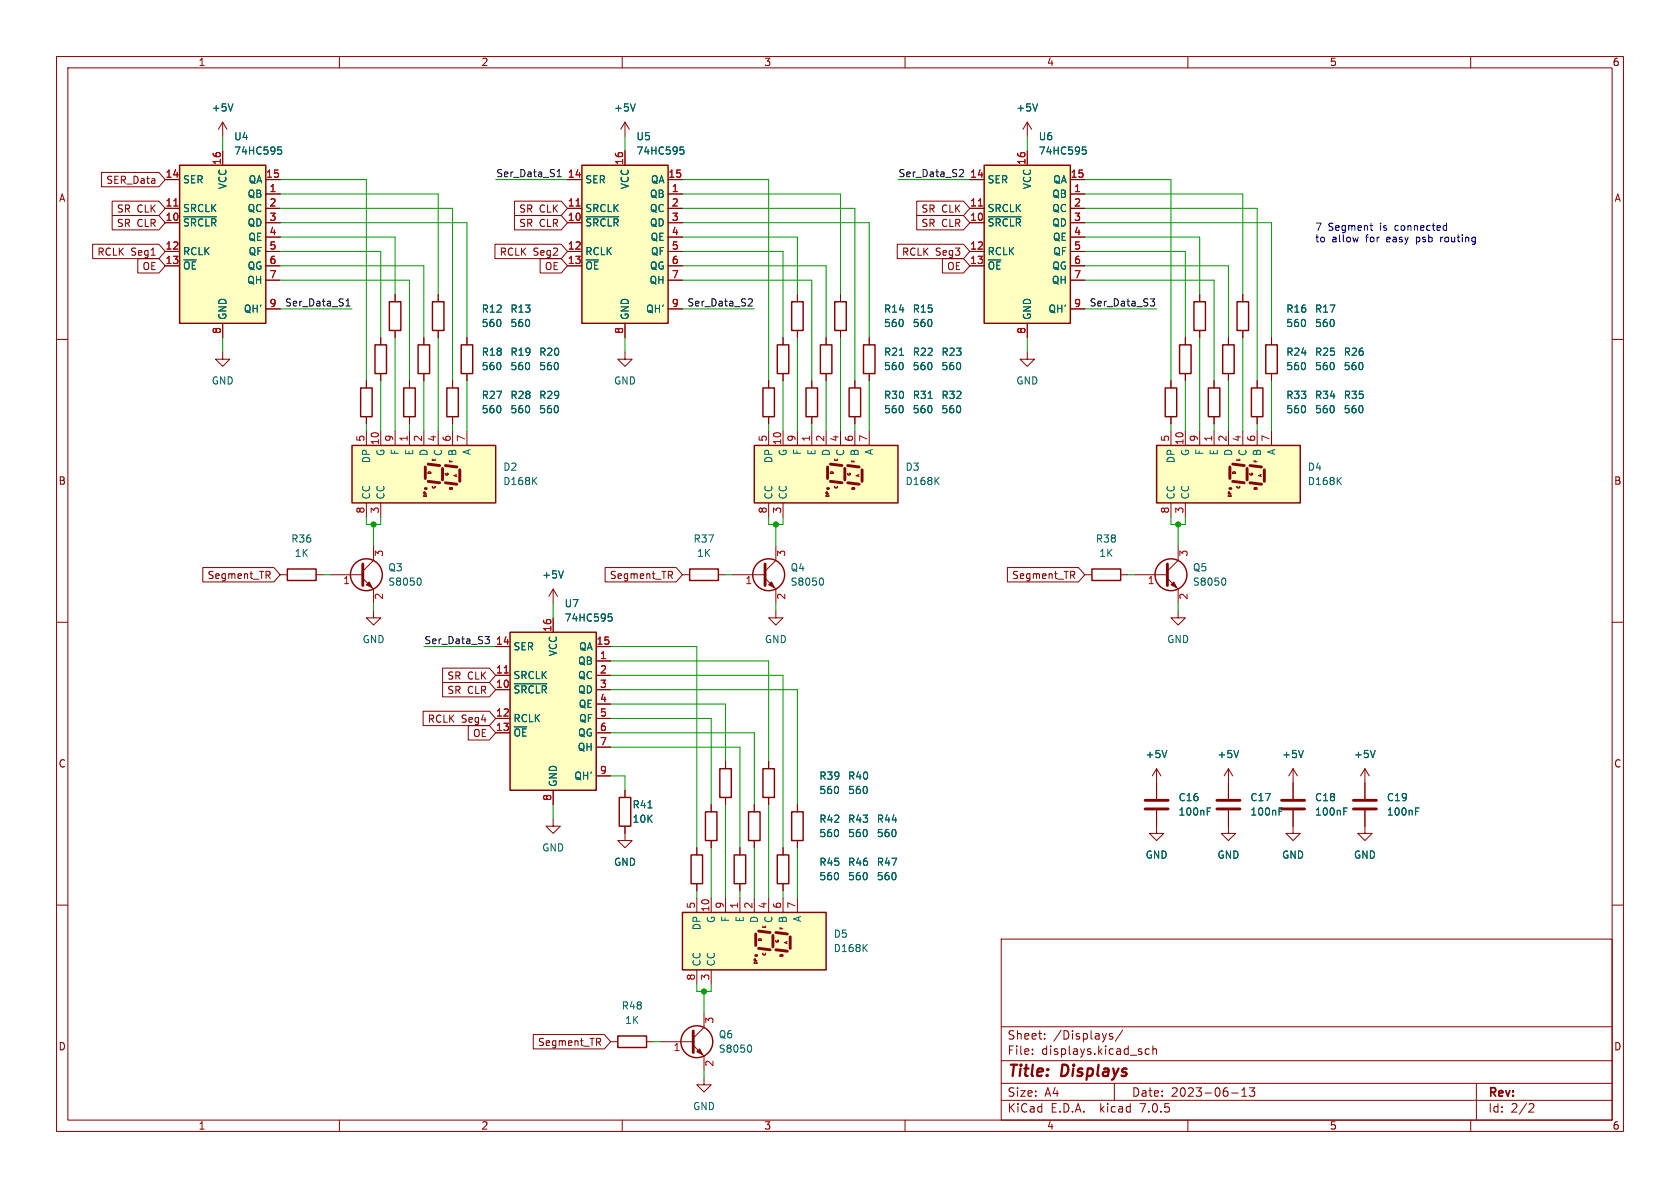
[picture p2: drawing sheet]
<svg xmlns="http://www.w3.org/2000/svg" width="297mm" height="210mm" viewBox="0 0 297 210" stroke-linecap="round" stroke-linejoin="round" font-family="sans-serif">
<g fill="none" stroke="#840000" stroke-width=".18">
<path d="M10 10h277v190h-277zM12 12h273v186h-273zM60 10v2M110 10v2M160 10v2M210 10v2M260 10v2M10 60h2M82.5 59.7v1.3M285 60h2M82.5 66v1.3M135.9 67.3v1.3"/>
<path d="M135.9 73.7v1.2M10 110h2M285 110h2M10 160h2M285 160h2M177 166h108v32h-108zM60 198v2M110 198v2M160 198v2M177 194.5h108M177 191.5h108M177 187.5h108"/>
<path d="M177 181.5h108M182.5 186.3v.1M182.5 185.5v.1M184.7 183.6v.1M184.7 182.8v.1M196.7 182.8l-.4-.1-.2 .2 .1 .2 .5 .2v.3h-.6M197 191.5v3M198.5 182.1l-1.3 2M203.2 185.5l-.5-.1-.2 .3v.4l.1 .2h.6M203.8 185.5l.2-.1 .4 .1 .1 .9M203.8 184.9v1.5M210 198v2"/>
<path d="M217.7 193.2h1.2M219.5 193.8h.9M219.5 192.7l.5-.4v1.5M220.9 192.3h.9l-.5 .6 .4 .1v.7l-.2 .1h-.4l-.2-.1M260 198v2M261 191.5v6.5M270.5 195.1l.5 .1 .2 .3-1 1.1h1"/>
</g>
<path d="M81.5 61h2.1v5h-2.1zM133.3 78.7h25.4v10.2h-25.4zM134.9 68.6h2v5.1h-2z" fill="none" stroke="#840000" stroke-width=".25"/>
<path d="M133.3 78.7h25.4v10.2h-25.4z" fill="#ffffc2" stroke="#ffffc2" stroke-width=".18"/>
<path d="M146.3 82.6v2M146.8 82l2 .3M146.8 85.1l2 .2M149.4 82.8v2M149.9 82.3l2 .3M149.9 85.3l2 .3M152.4 83.1v2" fill="none" stroke="#840000" stroke-width=".51"/>
<circle cx="146.3" cy="86.4" r=".25" fill="#840000"/>
<path d="M135.9 76.2v2.5M138.4 76.2v2.5M141 76.2v2.5M143.5 76.2v2.5M146 76.2v2.5M148.6 76.2v2.5M151.1 76.2v2.5M153.7 76.2v2.5M135.9 88.9v2.5M138.4 88.9v2.5M130.8 149.9v1.2M130.8 156.2v1.3" fill="none" stroke="#840000" stroke-width=".18"/>
<path d="M62.2 78.7h25.4v10.2h-25.4zM129.8 151.1h2v5.1h-2z" fill="none" stroke="#840000" stroke-width=".25"/>
<path d="M62.2 78.7h25.4v10.2h-25.4z" fill="#ffffc2" stroke="#ffffc2" stroke-width=".18"/>
<path d="M75.2 82.6v2M75.7 82l2 .3M75.7 85.1l2 .2M78.2 82.8v2M78.7 82.3l2.1 .3M78.7 85.3l2.1 .3M81.3 83.1v2" fill="none" stroke="#840000" stroke-width=".51"/>
<circle cx="75.2" cy="86.4" r=".25" fill="#840000"/>
<g fill="none" stroke="#840000" stroke-width=".18">
<path d="M29.2 39.4h2.5M29.2 36.8h2.5M29.2 31.8h2.5M39.4 21.6v2.5M39.4 26.7v2.5M39.4 21.6l-.8 1.3M39.4 21.6l.7 1.3M47 34.3h2.5M47 39.4h2.5M47 36.8h2.5M47 31.8h2.5M29.2 44.5h2.5"/>
<path d="M29.2 47h2.5M39.4 57.2v2.5M47 44.5h2.5M47 47h2.5M47 41.9h2.5M47 49.5h2.5M47 54.6h2.5M67.3 59.7v1.3M64.8 67.3v1.3M64.8 73.7v1.2M64.8 76.2v2.5M67.3 66v1.3"/>
<path d="M67.3 76.2v2.5M69.8 76.2v2.5M72.4 76.2v2.5M74.9 76.2v2.5M77.5 76.2v2.5M80 76.2v2.5M82.5 76.2v2.5M151.1 67.3v1.3M151.1 73.7v1.2M64.8 88.9v2.5M66 96.5v2.6l-1.9 1.9M67.3 88.9v2.5"/>
<path d="M58.4 101.6h5.7M64.1 102.2l1.9 1.9v2.6M66 108v1.2h1.3l-1.3 1.3-1.2-1.3h1.2M110.5 139.7v1.3M128.3 134.6v1.3M135.9 134.6v1.3M97.8 144.8v1.3h1.3l-1.3 1.2-1.3-1.2h1.3M110.5 146.1v2.5h1.3l-1.3 1.3-1.3-1.3h1.3M123.2 149.9v1.2M123.2 156.2v1.3M125.7 142.2v1.3M125.7 148.6v1.3"/>
<path d="M128.3 141v1.2M133.3 142.2v1.3M133.3 148.6v1.3M135.9 141v1.2M138.4 149.9v1.2M138.4 156.2v1.3M141 142.2v1.3M141 148.6v1.3"/>
</g>
<g fill="none" stroke="#840000" stroke-width=".25">
<path d="M31.7 29.2h15.3v28h-15.3zM63.8 68.6h2v5.1h-2zM66.3 61h2v5h-2zM150.1 68.6h2v5.1h-2zM204.5 78.7h25.4v10.2h-25.4zM127.3 135.9h2v5.1h-2zM134.9 135.9h2v5.1h-2zM109.5 141h2v5.1h-2zM122.2 151.1h2v5.1h-2zM124.7 143.5h2v5.1h-2zM132.3 143.5h2.1v5.1h-2.1zM137.4 151.1h2v5.1h-2z"/>
<path d="M140 143.5h2v5.1h-2z"/>
<circle cx="64.8" cy="101.6" r="2.82"/>
</g>
<path d="M64.1 99.7v3.8M217.4 82.6v2M217.9 82l2.1 .3M217.9 85.1l2.1 .2M220.5 82.8v2M221 82.3l2 .3M221 85.3l2 .3M223.5 83.1v2" fill="none" stroke="#840000" stroke-width=".51"/>
<path d="M65.3 102.9l.5 1-1-.5z" fill="#840000" stroke="#840000" stroke-width=".18"/>
<path d="M41.2 18.4l-.4 1.2M32.5 38.3h5.8M49.1 26h.6M49.3 26.5h.3l.2 .2-.1 .4-.4 .1M74.2 102.2a.79 .79 0 0 1 0 1.2" fill="none" stroke="#006464" stroke-width=".18"/>
<g fill="#ffffc2" stroke="#ffffc2" stroke-width=".18">
<path d="M31.7 29.2h15.3v28h-15.3z"/>
<path d="M204.5 78.7h25.4v10.2h-25.4z"/>
</g>
<path d="M30.7 36.4h.7" fill="none" stroke="#a90000" stroke-width=".18"/>
<circle cx="217.4" cy="86.4" r=".25" fill="#840000"/>
<g fill="none" stroke="#840000" stroke-width=".18">
<path d="M100.3 39.4h2.6M100.3 36.8h2.6M100.3 31.8h2.6M110.5 26.7v2.5M118.1 34.3h2.5M118.1 39.4h2.5M118.1 36.8h2.5M118.1 31.8h2.5M69.8 52.1v1.2M69.8 58.4v1.3M74.9 59.7v1.3M77.5 52.1v1.2"/>
<path d="M77.5 58.4v1.3M100.3 44.5h2.6M100.3 47h2.6M110.5 57.2v2.5M118.1 44.5h2.5M118.1 47h2.5M118.1 41.9h2.5M118.1 49.5h2.5M118.1 54.6h2.5M148.6 52.1v1.2M148.6 58.4v1.3M209.5 59.7v1.3"/>
<path d="M212.1 52.1v1.2M212.1 58.4v1.3M219.7 52.1v1.2M219.7 58.4v1.3M39.4 62.2v1.3h1.2l-1.2 1.3-1.3-1.3h1.3M72.4 67.3v1.3M72.4 73.7v1.2M74.9 66v1.3M80 67.3v1.3M80 73.7v1.2M207 67.3v1.3M207 73.7v1.2"/>
<path d="M207 76.2v2.5M209.5 66v1.3M209.5 76.2v2.5M212.1 76.2v2.5M214.6 67.3v1.3M214.6 73.7v1.2M214.6 76.2v2.5M217.2 76.2v2.5M219.7 76.2v2.5M222.2 76.2v2.5M224.8 76.2v2.5M137.2 96.5v2.6l-1.9 1.9"/>
<path d="M207 88.9v2.5M209.5 88.9v2.5M49.5 101.6h1.3M55.9 101.6h1.2M120.6 101.6h1.3M127 101.6h1.3M129.5 101.6h5.8M135.3 102.2l1.9 1.9v2.6M137.2 108v1.2h1.2l-1.2 1.3-1.3-1.3h1.3M124.5 179.1v2.5l-1.9 1.9M116.8 184.2h5.8M122.6 184.8l1.9 1.9v2.5"/>
<path d="M124.5 190.5v1.3h1.2l-1.2 1.2-1.3-1.2h1.3"/>
</g>
<g fill="#ffffc2" stroke="#ffffc2" stroke-width=".18">
<path d="M102.9 29.2h15.2v28h-15.2z"/>
<path d="M120.6 161.3h25.4v10.2h-25.4z"/>
</g>
<g fill="none" stroke="#840000" stroke-width=".25">
<path d="M102.9 29.2h15.2v28h-15.2zM68.8 53.3h2.1v5.1h-2.1zM76.5 53.3h2v5.1h-2zM147.6 53.3h2v5.1h-2zM211.1 53.3h2v5.1h-2zM218.7 53.3h2v5.1h-2zM71.4 68.6h2v5.1h-2zM73.9 61h2v5h-2zM79 68.6h2v5.1h-2zM206 68.6h2v5.1h-2zM208.5 61h2.1v5h-2.1zM213.6 68.6h2v5.1h-2z"/>
<path d="M50.8 100.6h5.1v2h-5.1zM121.9 100.6h5.1v2h-5.1zM120.6 161.3h25.4v10.2h-25.4z"/>
<circle cx="135.9" cy="101.6" r="2.82"/>
<circle cx="123.2" cy="184.1" r="2.82"/>
</g>
<path d="M103.6 38.3h5.8M120.3 26h.6M120.4 26.5h.3l.2 .2v.4l-.5 .1M145.3 102.2a.79 .79 0 0 1 0 1.2M132.6 184.7a.79 .79 0 0 1 0 1.3" fill="none" stroke="#006464" stroke-width=".18"/>
<path d="M101.8 36.4h.8" fill="none" stroke="#a90000" stroke-width=".18"/>
<path d="M135.3 99.7v3.8M133.6 165.1v2M134.1 164.6l2 .2M134.1 167.6l2 .3M136.7 165.4v2M137.2 164.8l2 .3M137.2 167.9l2 .2M139.7 165.6v2M122.6 182.2v3.9" fill="none" stroke="#840000" stroke-width=".51"/>
<g fill="#840000" stroke="#840000" stroke-width=".18">
<path d="M123.2 185.9l.5-.5 .5 1z"/>
<path d="M135.9 103.4l.5-.5 .5 1z"/>
</g>
<circle cx="133.6" cy="168.9" r=".25" fill="#840000"/>
<g fill="none" stroke="#840000" stroke-width=".18">
<path d="M18 30.5h10.1l1.1 1.3-1.1 1.2h-10.1zM19.8 35.6h8.3l1.1 1.2-1.1 1.3h-8.3zM19.8 38.1h8.3l1.1 1.3-1.1 1.2h-8.3zM29.2 39.4h2.5M29.2 36.8h2.5M29.2 31.8h2.5M39.4 26.7v2.5M47 34.3h2.5M47 39.4h2.5M47 36.8h2.5M47 31.8h2.5M90.9 38.1h8.3l1.1 1.3-1.1 1.2h-8.3z"/>
<path d="M90.9 35.6h8.3l1.1 1.2-1.1 1.3h-8.3zM100.3 39.4h2.6M100.3 36.8h2.6M100.3 31.8h2.6M110.5 21.6l-.8 1.3M110.5 21.6v2.5M110.5 26.7v2.5M110.5 21.6l.8 1.3M118.1 34.3h2.5M118.1 39.4h2.5M118.1 36.8h2.5M118.1 31.8h2.5"/>
<path d="M162.1 38.1h8.2l1.1 1.3-1.1 1.2h-8.2zM162.1 35.6h8.2l1.1 1.2-1.1 1.3h-8.2zM171.4 39.4h2.6M171.4 36.8h2.6M171.4 31.8h2.6M181.6 21.6l-.8 1.3M181.6 21.6v2.5M181.6 26.7v2.5M181.6 21.6l.8 1.3M189.2 34.3h2.6M189.2 39.4h2.6M189.2 36.8h2.6"/>
<path d="M189.2 31.8h2.6M16.4 43.2h11.7l1.1 1.3-1.1 1.2h-11.7zM24.4 45.7h3.7l1.1 1.3-1.1 1.3h-3.7zM29.2 44.5h2.5M29.2 47h2.5M39.4 57.2v2.5M47 44.5h2.5M47 47h2.5M47 41.9h2.5M47 49.5h2.5M47 54.6h2.5M67.3 59.7v1.3"/>
<path d="M69.8 52.1v1.2M69.8 58.4v1.3M74.9 59.7v1.3M77.5 52.1v1.2M77.5 58.4v1.3M82.5 59.7v1.3M87.5 43.2h11.7l1.1 1.3-1.1 1.2h-11.7zM95.5 45.7h3.7l1.1 1.3-1.1 1.3h-3.7zM100.3 44.5h2.6M100.3 47h2.6M110.5 57.2v2.5M118.1 44.5h2.5"/>
<path d="M118.1 47h2.5M118.1 41.9h2.5M118.1 49.5h2.5M118.1 54.6h2.5M138.4 59.7v1.3M141 52.1v1.2M141 58.4v1.3M146 59.7v1.3M148.6 52.1v1.2M148.6 58.4v1.3M153.7 59.7v1.3M158.6 43.2h11.7l1.1 1.3-1.1 1.2h-11.7z"/>
<path d="M166.6 45.7h3.7l1.1 1.3-1.1 1.3h-3.7zM171.4 44.5h2.6M171.4 47h2.6M181.6 57.2v2.5M189.2 44.5h2.6M189.2 47h2.6M189.2 41.9h2.6M189.2 49.5h2.6M189.2 54.6h2.6M209.5 59.7v1.3M212.1 52.1v1.2M212.1 58.4v1.3"/>
<path d="M217.2 59.7v1.3M219.7 52.1v1.2M219.7 58.4v1.3M224.8 59.7v1.3M64.8 67.3v1.3M64.8 73.7v1.2M67.3 66v1.3M72.4 67.3v1.3M72.4 73.7v1.2M74.9 66v1.3M80 67.3v1.3M80 73.7v1.2"/>
<path d="M82.5 66v1.3M110.5 62.2v1.3h1.3l-1.3 1.3-1.3-1.3h1.3M135.9 67.3v1.3M135.9 73.7v1.2M138.4 66v1.3M143.5 67.3v1.3M143.5 73.7v1.2M146 66v1.3M151.1 67.3v1.3M151.1 73.7v1.2M153.7 66v1.3M181.6 62.2v1.3h1.3l-1.3 1.3-1.3-1.3h1.3"/>
<path d="M207 67.3v1.3M207 73.7v1.2M209.5 66v1.3M214.6 67.3v1.3M214.6 73.7v1.2M217.2 66v1.3M222.2 67.3v1.3M222.2 73.7v1.2M224.8 66v1.3M208.3 96.5v2.6l-1.9 1.9M35.9 100.3h12.5l1.1 1.3-1.1 1.3h-12.5zM47.3 101.7l.5 .6"/>
<path d="M47.5 101l.3 .2-.1 .3-.2 .2M78.2 118.1h8.3l1.1 1.3-1.1 1.3h-8.3zM87.6 119.4h2.6M87.6 114.3h2.6M97.8 104.1l-.8 1.3M97.8 104.1v2.6M97.8 109.2v2.6M97.8 104.1l.8 1.3M105.4 116.8h2.5M105.4 119.4h2.5M105.4 114.3h2.5M107 100.3h12.5l1.1 1.3-1.1 1.3h-12.5z"/>
<path d="M118.5 101.7l.4 .6M118.6 101l.3 .2-.1 .3-.2 .2M178.1 100.3h12.6l1.1 1.3-1.1 1.3h-12.6zM189.6 101.7l.4 .6M189.8 101l.2 .2-.1 .3-.1 .2M191.8 101.6h1.2M198.1 101.6h1.3M200.7 101.6h5.7M206.4 102.2l1.9 1.9v2.6M208.3 108v1.2h1.2l-1.2 1.3-1.3-1.3h1.3M74.8 125.7h11.7l1.1 1.3-1.1 1.3h-11.7zM78.2 120.6h8.3l1.1 1.3-1.1 1.3h-8.3z"/>
<path d="M82.8 128.3h3.7l1.1 1.2-1.1 1.3h-3.7zM87.6 121.9h2.6M87.6 127h2.6M87.6 129.5h2.6M97.8 139.7v2.5M105.4 121.9h2.5M105.4 127h2.5M105.4 129.5h2.5M105.4 124.5h2.5M105.4 132.1h2.5M105.4 137.2h2.5M110.5 139.7v1.3"/>
<path d="M128.3 134.6v1.3M135.9 134.6v1.3M204.5 135.9v5.3M204.5 135.9l-.8 1.3M204.5 135.9l.7 1.3M217.2 135.9v5.3M217.2 135.9l-.8 1.3M217.2 135.9l.7 1.3M228.6 135.9v5.3M228.6 135.9l-.8 1.3M228.6 135.9l.8 1.3M241.3 135.9v5.3"/>
<path d="M241.3 135.9l-.8 1.3M241.3 135.9l.8 1.3M110.5 146.1v1.2M123.2 149.9v1.2M123.2 156.2v1.3M123.2 158.8v2.5M125.7 142.2v1.3M125.7 148.6v1.3M125.7 158.8v2.5M128.3 141v1.2M128.3 158.8v2.5M130.8 149.9v1.2"/>
<path d="M130.8 156.2v1.3M130.8 158.8v2.5M133.3 142.2v1.3M133.3 148.6v1.3M133.3 158.8v2.5M135.9 141v1.2M135.9 158.8v2.5M138.4 149.9v1.2M138.4 156.2v1.3M138.4 158.8v2.5M141 142.2v1.3M141 148.6v1.3"/>
<path d="M141 158.8v2.5M204.5 143.3v4h1.2l-1.2 1.3-1.3-1.3h1.3M217.2 143.3v4h1.2l-1.2 1.3-1.3-1.3h1.3M228.6 143.3v4h1.3l-1.3 1.3-1.3-1.3h1.3M241.3 143.3v4h1.3l-1.3 1.3-1.3-1.3h1.3M123.2 171.5v2.5M125.7 171.5v2.5M94.3 182.9h12.5l1.1 1.3-1.1 1.2h-12.5zM105.8 184.2l.4 .6M105.9 183.6l.3 .2-.1 .3-.2 .1M107.9 184.2h1.3M114.3 184.2h1.3"/>
</g>
<g fill="none" stroke="#840000" stroke-width=".25">
<path d="M174 29.2h15.2v28h-15.2zM140 53.3h2v5.1h-2zM137.4 61h2v5h-2zM142.5 68.6h2v5.1h-2zM145 61h2.1v5h-2.1zM152.7 61h2v5h-2zM216.2 61h2v5h-2zM221.2 68.6h2.1v5.1h-2.1zM223.8 61h2v5h-2zM90.2 111.8h15.2v27.9h-15.2zM193 100.6h5.1v2h-5.1zM109.2 183.1h5.1v2.1h-5.1z"/>
<circle cx="207" cy="101.6" r="2.82"/>
</g>
<g fill="none" stroke="#006464" stroke-width=".18">
<path d="M41.2 18.4l-.4 1.2M112.3 18.4l-.4 1.2M183.4 18.4l-.4 1.2M32.5 38.3h5.8M49.1 26h.6M49.3 26.5h.3l.2 .2-.1 .4-.4 .1M103.6 38.3h5.8M120.3 26h.6M120.4 26.5h.3l.2 .2v.4l-.5 .1M174.7 38.3h5.8M191.4 26h.6M191.5 26.5h.3l.2 .2v.4l-.5 .1"/>
<path d="M99.6 100.9l-.4 1.3M107.6 108.5h.6M107.7 109h.3l.2 .3v.4l-.5 .1M216.4 102.2a.79 .79 0 0 1 0 1.2M90.9 120.9h5.8M206.3 132.7l-.4 1.2M219 132.7l-.4 1.2M230.4 132.7l-.4 1.2M243.1 132.7l-.4 1.2M213.4 142.8h.6M226.1 142.8h.6M237.6 142.8h.6"/>
<path d="M250.3 142.8h.6"/>
</g>
<g fill="#ffffc2" stroke="#ffffc2" stroke-width=".18">
<path d="M174 29.2h15.2v28h-15.2z"/>
<path d="M90.2 111.8h15.2v27.9h-15.2z"/>
</g>
<path d="M30.7 36.4h.7M101.8 36.4h.8M173 36.4h.7M89.1 119h.8" fill="none" stroke="#a90000" stroke-width=".18"/>
<path d="M206.4 99.7v3.8M202.4 143h4.1M202.4 141.5h4.1M215.1 143h4.1M215.1 141.5h4.1M226.6 143h4M226.6 141.5h4M239.3 143h4M239.3 141.5h4" fill="none" stroke="#840000" stroke-width=".51"/>
<path d="M207 103.4l.5-.5 .5 1z" fill="#840000" stroke="#840000" stroke-width=".18"/>
<path d="M98.5 31.2h.7M98.5 30.3l.4-.3v1.2M169.8 30h.4l.1 .3-.7 .9h.7M61.2 54.1h.7M61.2 53.2l.3-.4v1.3M132.5 52.8l.4 .1 .1 .3-.8 .9h.8M203.3 52.8h.8l-.4 .5 .4 .1v.5l-.2 .2h-.4M85.7 112.5h.8l-.4 .5 .4 .1v.4l-.2 .3h-.4" fill="none" stroke="#0f0f0f" stroke-width=".18"/>
<path d="M242.2 39.9h.5M255.2 39.9h.5M255.7 39.5v1.2M240.1 41.9l-.2 .9M242.4 40.5l.3 .2M255.2 40.7h.5" fill="none" stroke="#0000c2" stroke-width=".18"/>
<g fill="none" stroke="#009600" stroke-width=".18">
<path d="M39.4 24.1v2.6M49.5 31.8h15.3v35.5M49.5 34.3h28v17.8M49.5 39.4h33v20.3M49.5 36.8h30.5v30.5M87.6 31.8h12.7M110.5 24.1v2.6M120.6 31.8h15.3v35.5M120.6 34.3h28v17.8M120.6 39.4h33.1v20.3M120.6 36.8h30.5v30.5M158.7 31.8h12.7"/>
<path d="M181.6 24.1v2.6M191.8 31.8h15.2v35.5M191.8 34.3h27.9v17.8M191.8 39.4h33v20.3M191.8 36.8h30.4v30.5M39.4 59.7v2.5M49.5 49.5h22.9v17.8M49.5 41.9h20.3v10.2M49.5 44.5h17.8v15.2M49.5 47h25.4v12.7M49.5 54.6h12.7M69.8 59.7v16.5"/>
<path d="M77.5 59.7v16.5M110.5 59.7v2.5M120.6 44.5h17.8v15.2M120.6 49.5h22.9v17.8M120.6 47h25.4v12.7M120.6 54.6h12.7M120.6 41.9h20.4v10.2M141 59.7v16.5M148.6 59.7v16.5M181.6 59.7v2.5M191.8 49.5h22.8v17.8M191.8 47h25.4v12.7"/>
<path d="M191.8 54.6h12.7M191.8 44.5h17.7v15.2M191.8 41.9h20.3v10.2M212.1 59.7v16.5M219.7 59.7v16.5M64.8 74.9v1.3M67.3 67.3v8.9M72.4 74.9v1.3M74.9 67.3v8.9M80 74.9v1.3M82.5 67.3v8.9M135.9 74.9v1.3"/>
<path d="M138.4 67.3v8.9M143.5 74.9v1.3M146 67.3v8.9M151.1 74.9v1.3M153.7 67.3v8.9M207 74.9v1.3M209.5 67.3v8.9M214.6 74.9v1.3M217.2 67.3v8.9M222.2 74.9v1.3M224.8 67.3v8.9M64.8 91.4v1.3h2.5v-1.3"/>
<path d="M66 92.7v3.8M135.9 91.4v1.3h2.5v-1.3M137.2 92.7v3.8M207 91.4v1.3h2.5v-1.3M208.3 92.7v3.8M57.1 101.6h1.3M66 106.7v1.3M74.9 114.3h12.7M97.8 106.7v2.5M107.9 114.3h15.3v35.6M107.9 116.8h28v17.8M107.9 119.4h30.5v30.5"/>
<path d="M128.3 101.6h1.2M137.2 106.7v1.3M199.4 101.6h1.3M208.3 106.7v1.3M107.9 132.1h22.9v17.8M107.9 121.9h33.1v20.3M107.9 129.5h25.4v12.7M107.9 124.5h20.4v10.1M107.9 127h17.8v15.2M107.9 137.2h2.6v2.5M97.8 142.2v2.6M123.2 157.5v1.3"/>
<path d="M125.7 149.9v8.9M128.3 142.2v16.6M130.8 157.5v1.3M133.3 149.9v8.9M135.9 142.2v16.6M138.4 157.5v1.3M141 149.9v8.9M123.2 174v1.3h2.5v-1.3M124.5 175.3v3.8M115.6 184.2h1.2M124.5 189.2v1.3"/>
</g>
<g fill="#009600" stroke="#009600" stroke-width=".18">
<circle cx="66" cy="92.7" r=".46"/>
<circle cx="137.2" cy="92.7" r=".46"/>
<circle cx="124.5" cy="175.3" r=".46"/>
<circle cx="208.3" cy="92.7" r=".46"/>
</g>
<g font-size="2.8" fill="#840000">
<text x="178" y="190.8">Title:</text>
<text x="187.5" y="190.8">Displays</text>
</g>
<g font-size="2.1" fill="#840000">
<text x="178" y="183.9">Sheet:</text>
<text x="186.2" y="183.9">/Displays/</text>
<text x="178" y="186.6">File:</text>
<text x="184" y="186.6">displays.kicad_sch</text>
<text x="178" y="196.8">KiCad</text>
<text x="178" y="194">Size:</text>
<text x="184.6" y="194">A4</text>
<text x="185.7" y="196.8">E.D.A.</text>
<text x="194.4" y="196.8">kicad</text>
<text x="200" y="194">Date:</text>
<text x="201.5" y="196.8">7.0.5</text>
<text x="206.9" y="194">2023-06-13</text>
<text x="263" y="194.2">Rev:</text>
<text x="263" y="196.8">Id:</text>
<text x="267" y="196.8">2/2</text>
</g>
<g font-size="1.8" fill="#840000">
<text x="35" y="11.8">1</text>
<text x="85" y="11.8">2</text>
<text x="135" y="11.8">3</text>
<text x="185" y="11.8">4</text>
<text x="235" y="11.8">5</text>
<text x="285" y="11.8">6</text>
<text x="10.4" y="35.8">A</text>
<text x="18.8" y="32.7">SER_Data</text>
<text x="285.4" y="35.8">A</text>
<text x="20.6" y="37.7">SR CLK</text>
<text x="20.6" y="40.3">SR CLR</text>
<text x="91.8" y="40.3">SR CLR</text>
<text x="91.8" y="37.7">SR CLK</text>
<text x="162.9" y="40.3">SR CLR</text>
<text x="162.9" y="37.7">SR CLK</text>
<text x="17.2" y="45.4">RCLK Seg1</text>
<text x="25.2" y="47.9">OE</text>
<text x="88.3" y="45.4">RCLK Seg2</text>
<text x="96.3" y="47.9">OE</text>
<text x="159.4" y="45.4">RCLK Seg3</text>
<text x="167.4" y="47.9">OE</text>
<text x="10.3" y="85.8">B</text>
<text x="285.3" y="85.8">B</text>
<text x="36.7" y="102.5">Segment_TR</text>
<text x="107.8" y="102.5">Segment_TR</text>
<text x="178.9" y="102.5">Segment_TR</text>
<text x="79.1" y="122.8">SR CLR</text>
<text x="79.1" y="120.3">SR CLK</text>
<text x="75.6" y="127.9">RCLK Seg4</text>
<text x="83.6" y="130.5">OE</text>
<text x="10.3" y="135.8">C</text>
<text x="285.3" y="135.8">C</text>
<text x="10.3" y="185.8">D</text>
<text x="95.1" y="185.1">Segment_TR</text>
<text x="285.3" y="185.8">D</text>
<text x="35" y="199.8">1</text>
<text x="85" y="199.8">2</text>
<text x="135" y="199.8">3</text>
<text x="185" y="199.8">4</text>
<text x="235" y="199.8">5</text>
<text x="285" y="199.8">6</text>
</g>
<g font-size="1.8" fill="#006464">
<text x="37.4" y="19.9">+5V</text>
<text x="108.5" y="19.9">+5V</text>
<text x="179.6" y="19.9">+5V</text>
<text x="41.3" y="25">U4</text>
<text x="41.3" y="27.5">74HC595</text>
<text x="112.5" y="25">U5</text>
<text x="112.5" y="27.5">74HC595</text>
<text x="183.6" y="25">U6</text>
<text x="183.6" y="27.5">74HC595</text>
<text x="32.3" y="32.6">SER</text>
<text x="40.2" y="33.5" transform="rotate(-90 40.2 33.5)">VCC</text>
<text x="43.8" y="35.1">QB</text>
<text x="43.9" y="32.6">QA</text>
<text x="103.4" y="32.6">SER</text>
<text x="111.3" y="33.5" transform="rotate(-90 111.3 33.5)">VCC</text>
<text x="114.9" y="35.1">QB</text>
<text x="115.1" y="32.6">QA</text>
<text x="174.5" y="32.6">SER</text>
<text x="182.4" y="33.5" transform="rotate(-90 182.4 33.5)">VCC</text>
<text x="186" y="35.1">QB</text>
<text x="186.2" y="32.6">QA</text>
<text x="32.3" y="40.2">~{SRCLR}</text>
<text x="32.3" y="37.7">SRCLK</text>
<text x="43.8" y="37.7">QC</text>
<text x="43.8" y="40.2">QD</text>
<text x="103.4" y="40.2">~{SRCLR}</text>
<text x="103.4" y="37.7">SRCLK</text>
<text x="114.9" y="37.7">QC</text>
<text x="114.9" y="40.2">QD</text>
<text x="174.5" y="40.2">~{SRCLR}</text>
<text x="174.5" y="37.7">SRCLK</text>
<text x="186" y="37.7">QC</text>
<text x="186" y="40.2">QD</text>
<text x="32.3" y="45.3">RCLK</text>
<text x="32.3" y="47.8">~{OE}</text>
<text x="43.8" y="47.8">QG</text>
<text x="43.9" y="42.7">QE</text>
<text x="43.9" y="45.3">QF</text>
<text x="103.4" y="45.3">RCLK</text>
<text x="103.4" y="47.8">~{OE}</text>
<text x="114.9" y="47.8">QG</text>
<text x="115" y="42.7">QE</text>
<text x="115.1" y="45.3">QF</text>
<text x="174.5" y="45.3">RCLK</text>
<text x="174.5" y="47.8">~{OE}</text>
<text x="186" y="47.8">QG</text>
<text x="186.1" y="42.7">QE</text>
<text x="186.2" y="45.3">QF</text>
<text x="43.7" y="50.4">QH</text>
<text x="114.8" y="50.4">QH</text>
<text x="185.9" y="50.4">QH</text>
<text x="40.2" y="56.6" transform="rotate(-90 40.2 56.6)">GND</text>
<text x="43.1" y="55.4">QH'</text>
<text x="85.1" y="55.4">R12</text>
<text x="85.1" y="58">560</text>
<text x="90.2" y="55.4">R13</text>
<text x="90.2" y="58">560</text>
<text x="111.3" y="56.6" transform="rotate(-90 111.3 56.6)">GND</text>
<text x="114.2" y="55.4">QH'</text>
<text x="156.2" y="55.4">R14</text>
<text x="156.2" y="58">560</text>
<text x="161.3" y="55.4">R15</text>
<text x="161.3" y="58">560</text>
<text x="182.4" y="56.6" transform="rotate(-90 182.4 56.6)">GND</text>
<text x="185.3" y="55.4">QH'</text>
<text x="227.3" y="55.4">R16</text>
<text x="227.3" y="58">560</text>
<text x="232.4" y="55.4">R17</text>
<text x="232.4" y="58">560</text>
<text x="85.1" y="63.1">R18</text>
<text x="85.1" y="65.6">560</text>
<text x="90.2" y="63.1">R19</text>
<text x="90.2" y="65.6">560</text>
<text x="95.3" y="63.1">R20</text>
<text x="95.3" y="65.6">560</text>
<text x="156.2" y="63.1">R21</text>
<text x="156.2" y="65.6">560</text>
<text x="161.3" y="63.1">R22</text>
<text x="161.3" y="65.6">560</text>
<text x="166.4" y="63.1">R23</text>
<text x="166.4" y="65.6">560</text>
<text x="227.3" y="63.1">R24</text>
<text x="227.3" y="65.6">560</text>
<text x="232.4" y="63.1">R25</text>
<text x="232.4" y="65.6">560</text>
<text x="237.5" y="63.1">R26</text>
<text x="237.5" y="65.6">560</text>
<text x="37.4" y="68.1">GND</text>
<text x="85.1" y="70.7">R27</text>
<text x="90.2" y="70.7">R28</text>
<text x="95.3" y="70.7">R29</text>
<text x="108.5" y="68.1">GND</text>
<text x="156.2" y="70.7">R30</text>
<text x="161.3" y="70.7">R31</text>
<text x="166.4" y="70.7">R32</text>
<text x="179.6" y="68.1">GND</text>
<text x="227.3" y="70.7">R33</text>
<text x="232.4" y="70.7">R34</text>
<text x="237.5" y="70.7">R35</text>
<text x="85.1" y="73.2">560</text>
<text x="90.2" y="73.2">560</text>
<text x="95.3" y="73.2">560</text>
<text x="156.2" y="73.2">560</text>
<text x="161.3" y="73.2">560</text>
<text x="166.4" y="73.2">560</text>
<text x="227.3" y="73.2">560</text>
<text x="232.4" y="73.2">560</text>
<text x="237.5" y="73.2">560</text>
<text x="65.6" y="81.9" transform="rotate(-90 65.6 81.9)">DP</text>
<text x="68.1" y="80.6" transform="rotate(-90 68.1 80.6)">G</text>
<text x="70.7" y="80.5" transform="rotate(-90 70.7 80.5)">F</text>
<text x="73.2" y="80.5" transform="rotate(-90 73.2 80.5)">E</text>
<text x="75.8" y="80.6" transform="rotate(-90 75.8 80.6)">D</text>
<text x="78.3" y="80.6" transform="rotate(-90 78.3 80.6)">C</text>
<text x="80.8" y="80.6" transform="rotate(-90 80.8 80.6)">B</text>
<text x="83.4" y="80.5" transform="rotate(-90 83.4 80.5)">A</text>
<text x="88.9" y="83.4">D2</text>
<text x="136.7" y="81.9" transform="rotate(-90 136.7 81.9)">DP</text>
<text x="139.3" y="80.6" transform="rotate(-90 139.3 80.6)">G</text>
<text x="141.8" y="80.5" transform="rotate(-90 141.8 80.5)">F</text>
<text x="144.3" y="80.5" transform="rotate(-90 144.3 80.5)">E</text>
<text x="146.9" y="80.6" transform="rotate(-90 146.9 80.6)">D</text>
<text x="149.4" y="80.6" transform="rotate(-90 149.4 80.6)">C</text>
<text x="152" y="80.6" transform="rotate(-90 152 80.6)">B</text>
<text x="154.5" y="80.5" transform="rotate(-90 154.5 80.5)">A</text>
<text x="160" y="83.4">D3</text>
<text x="207.8" y="81.9" transform="rotate(-90 207.8 81.9)">DP</text>
<text x="210.4" y="80.6" transform="rotate(-90 210.4 80.6)">G</text>
<text x="212.9" y="80.5" transform="rotate(-90 212.9 80.5)">F</text>
<text x="215.5" y="80.5" transform="rotate(-90 215.5 80.5)">E</text>
<text x="218" y="80.6" transform="rotate(-90 218 80.6)">D</text>
<text x="220.5" y="80.6" transform="rotate(-90 220.5 80.6)">C</text>
<text x="223.1" y="80.6" transform="rotate(-90 223.1 80.6)">B</text>
<text x="225.6" y="80.5" transform="rotate(-90 225.6 80.5)">A</text>
<text x="231.1" y="83.4">D4</text>
<text x="65.6" y="88.4" transform="rotate(-90 65.6 88.4)">CC</text>
<text x="68.1" y="88.4" transform="rotate(-90 68.1 88.4)">CC</text>
<text x="88.9" y="85.9">D168K</text>
<text x="136.7" y="88.4" transform="rotate(-90 136.7 88.4)">CC</text>
<text x="139.3" y="88.4" transform="rotate(-90 139.3 88.4)">CC</text>
<text x="160" y="85.9">D168K</text>
<text x="207.8" y="88.4" transform="rotate(-90 207.8 88.4)">CC</text>
<text x="210.4" y="88.4" transform="rotate(-90 210.4 88.4)">CC</text>
<text x="231.1" y="85.9">D168K</text>
<text x="51.4" y="96.1">R36</text>
<text x="52" y="98.6">1K</text>
<text x="68.6" y="101.2">Q3</text>
<text x="122.6" y="96.1">R37</text>
<text x="123.2" y="98.6">1K</text>
<text x="139.7" y="101.2">Q4</text>
<text x="193.7" y="96.1">R38</text>
<text x="194.3" y="98.6">1K</text>
<text x="210.8" y="101.2">Q5</text>
<text x="68.6" y="103.7">S8050</text>
<text x="95.8" y="102.4">+5V</text>
<text x="99.8" y="107.5">U7</text>
<text x="139.7" y="103.7">S8050</text>
<text x="210.8" y="103.7">S8050</text>
<text x="64" y="113.9">GND</text>
<text x="99.8" y="110">74HC595</text>
<text x="135.2" y="113.9">GND</text>
<text x="206.3" y="113.9">GND</text>
<text x="90.7" y="115.1">SER</text>
<text x="98.6" y="116" transform="rotate(-90 98.6 116)">VCC</text>
<text x="102.2" y="117.7">QB</text>
<text x="102.4" y="115.1">QA</text>
<text x="90.7" y="122.7">~{SRCLR}</text>
<text x="90.7" y="120.2">SRCLK</text>
<text x="102.2" y="120.2">QC</text>
<text x="102.2" y="122.7">QD</text>
<text x="102.3" y="125.3">QE</text>
<text x="90.7" y="127.8">RCLK</text>
<text x="90.7" y="130.4">~{OE}</text>
<text x="102.2" y="130.4">QG</text>
<text x="102.4" y="127.8">QF</text>
<text x="101.5" y="138">QH'</text>
<text x="102.1" y="132.9">QH</text>
<text x="144.8" y="138">R39</text>
<text x="149.9" y="138">R40</text>
<text x="202.5" y="134.2">+5V</text>
<text x="215.2" y="134.2">+5V</text>
<text x="226.6" y="134.2">+5V</text>
<text x="239.3" y="134.2">+5V</text>
<text x="98.6" y="139.2" transform="rotate(-90 98.6 139.2)">GND</text>
<text x="111.8" y="143.1">R41</text>
<text x="144.8" y="140.5">560</text>
<text x="149.9" y="140.5">560</text>
<text x="208.3" y="141.8">C16</text>
<text x="221" y="141.8">C17</text>
<text x="232.4" y="141.8">C18</text>
<text x="245.1" y="141.8">C19</text>
<text x="111.8" y="145.6">10K</text>
<text x="144.8" y="145.6">R42</text>
<text x="144.8" y="148.1">560</text>
<text x="149.9" y="145.6">R43</text>
<text x="149.9" y="148.1">560</text>
<text x="154.9" y="145.6">R44</text>
<text x="154.9" y="148.1">560</text>
<text x="208.3" y="144.3">100nF</text>
<text x="221" y="144.3">100nF</text>
<text x="232.4" y="144.3">100nF</text>
<text x="245.1" y="144.3">100nF</text>
<text x="95.8" y="150.7">GND</text>
<text x="108.5" y="153.2">GND</text>
<text x="144.8" y="153.2">R45</text>
<text x="144.8" y="155.8">560</text>
<text x="149.9" y="153.2">R46</text>
<text x="149.9" y="155.8">560</text>
<text x="154.9" y="153.2">R47</text>
<text x="154.9" y="155.8">560</text>
<text x="202.5" y="152">GND</text>
<text x="215.2" y="152">GND</text>
<text x="226.6" y="152">GND</text>
<text x="239.3" y="152">GND</text>
<text x="124" y="164.5" transform="rotate(-90 124 164.5)">DP</text>
<text x="126.6" y="163.2" transform="rotate(-90 126.6 163.2)">G</text>
<text x="129.1" y="163" transform="rotate(-90 129.1 163)">F</text>
<text x="131.6" y="163.1" transform="rotate(-90 131.6 163.1)">E</text>
<text x="134.2" y="163.2" transform="rotate(-90 134.2 163.2)">D</text>
<text x="136.7" y="163.2" transform="rotate(-90 136.7 163.2)">C</text>
<text x="139.3" y="163.2" transform="rotate(-90 139.3 163.2)">B</text>
<text x="141.8" y="163" transform="rotate(-90 141.8 163)">A</text>
<text x="147.3" y="165.9">D5</text>
<text x="124" y="170.9" transform="rotate(-90 124 170.9)">CC</text>
<text x="126.6" y="170.9" transform="rotate(-90 126.6 170.9)">CC</text>
<text x="147.3" y="168.5">D168K</text>
<text x="109.9" y="178.6">R48</text>
<text x="110.5" y="181.2">1K</text>
<text x="127" y="183.7">Q6</text>
<text x="127" y="186.2">S8050</text>
<text x="122.5" y="196.4">GND</text>
</g>
<g font-size="1.8" fill="#a90000">
<text x="39.1" y="29.2" transform="rotate(-90 39.1 29.2)">16</text>
<text x="110.2" y="29.2" transform="rotate(-90 110.2 29.2)">16</text>
<text x="181.4" y="29.2" transform="rotate(-90 181.4 29.2)">16</text>
<text x="29.2" y="31.5">14</text>
<text x="47" y="31.5">15</text>
<text x="47.6" y="34">1</text>
<text x="100.3" y="31.5">14</text>
<text x="118.1" y="31.5">15</text>
<text x="118.7" y="34">1</text>
<text x="171.4" y="31.5">14</text>
<text x="189.2" y="31.5">15</text>
<text x="189.8" y="34">1</text>
<text x="29.2" y="39.1">10</text>
<text x="29.2" y="36.6">11</text>
<text x="47.6" y="36.6">2</text>
<text x="47.6" y="39.1">3</text>
<text x="47.6" y="41.7">4</text>
<text x="100.3" y="39.1">10</text>
<text x="100.3" y="36.6">11</text>
<text x="118.7" y="36.6">2</text>
<text x="118.7" y="39.1">3</text>
<text x="118.7" y="41.7">4</text>
<text x="171.4" y="39.1">10</text>
<text x="171.4" y="36.6">11</text>
<text x="189.8" y="36.6">2</text>
<text x="189.8" y="39.1">3</text>
<text x="189.8" y="41.7">4</text>
<text x="29.2" y="44.2">12</text>
<text x="29.2" y="46.7">13</text>
<text x="47.6" y="44.2">5</text>
<text x="47.6" y="46.7">6</text>
<text x="100.3" y="44.2">12</text>
<text x="100.3" y="46.7">13</text>
<text x="118.7" y="44.2">5</text>
<text x="118.7" y="46.7">6</text>
<text x="171.4" y="44.2">12</text>
<text x="171.4" y="46.7">13</text>
<text x="189.8" y="44.2">5</text>
<text x="189.8" y="46.7">6</text>
<text x="47.6" y="49.3">7</text>
<text x="118.7" y="49.3">7</text>
<text x="189.8" y="49.3">7</text>
<text x="39.1" y="59.1" transform="rotate(-90 39.1 59.1)">8</text>
<text x="47.6" y="54.4">9</text>
<text x="110.2" y="59.1" transform="rotate(-90 110.2 59.1)">8</text>
<text x="118.7" y="54.4">9</text>
<text x="181.4" y="59.1" transform="rotate(-90 181.4 59.1)">8</text>
<text x="189.8" y="54.4">9</text>
<text x="64.5" y="78.1" transform="rotate(-90 64.5 78.1)">5</text>
<text x="67.1" y="78.7" transform="rotate(-90 67.1 78.7)">10</text>
<text x="69.6" y="78.1" transform="rotate(-90 69.6 78.1)">9</text>
<text x="72.1" y="78.1" transform="rotate(-90 72.1 78.1)">1</text>
<text x="74.7" y="78.1" transform="rotate(-90 74.7 78.1)">2</text>
<text x="77.2" y="78.1" transform="rotate(-90 77.2 78.1)">4</text>
<text x="79.8" y="78.1" transform="rotate(-90 79.8 78.1)">6</text>
<text x="82.3" y="78.1" transform="rotate(-90 82.3 78.1)">7</text>
<text x="135.6" y="78.1" transform="rotate(-90 135.6 78.1)">5</text>
<text x="138.2" y="78.7" transform="rotate(-90 138.2 78.7)">10</text>
<text x="140.7" y="78.1" transform="rotate(-90 140.7 78.1)">9</text>
<text x="143.3" y="78.1" transform="rotate(-90 143.3 78.1)">1</text>
<text x="145.8" y="78.1" transform="rotate(-90 145.8 78.1)">2</text>
<text x="148.3" y="78.1" transform="rotate(-90 148.3 78.1)">4</text>
<text x="150.9" y="78.1" transform="rotate(-90 150.9 78.1)">6</text>
<text x="153.4" y="78.1" transform="rotate(-90 153.4 78.1)">7</text>
<text x="206.8" y="78.1" transform="rotate(-90 206.8 78.1)">5</text>
<text x="209.3" y="78.7" transform="rotate(-90 209.3 78.7)">10</text>
<text x="211.8" y="78.1" transform="rotate(-90 211.8 78.1)">9</text>
<text x="214.4" y="78.1" transform="rotate(-90 214.4 78.1)">1</text>
<text x="216.9" y="78.1" transform="rotate(-90 216.9 78.1)">2</text>
<text x="219.5" y="78.1" transform="rotate(-90 219.5 78.1)">4</text>
<text x="222" y="78.1" transform="rotate(-90 222 78.1)">6</text>
<text x="224.5" y="78.1" transform="rotate(-90 224.5 78.1)">7</text>
<text x="64.5" y="90.8" transform="rotate(-90 64.5 90.8)">8</text>
<text x="67.1" y="90.8" transform="rotate(-90 67.1 90.8)">3</text>
<text x="135.6" y="90.8" transform="rotate(-90 135.6 90.8)">8</text>
<text x="138.2" y="90.8" transform="rotate(-90 138.2 90.8)">3</text>
<text x="206.8" y="90.8" transform="rotate(-90 206.8 90.8)">8</text>
<text x="209.3" y="90.8" transform="rotate(-90 209.3 90.8)">3</text>
<text x="67.9" y="98.5" transform="rotate(-90 67.9 98.5)">3</text>
<text x="139.1" y="98.5" transform="rotate(-90 139.1 98.5)">3</text>
<text x="210.2" y="98.5" transform="rotate(-90 210.2 98.5)">3</text>
<text x="60.6" y="103.5">1</text>
<text x="67.9" y="106.1" transform="rotate(-90 67.9 106.1)">2</text>
<text x="131.7" y="103.5">1</text>
<text x="139.1" y="106.1" transform="rotate(-90 139.1 106.1)">2</text>
<text x="202.8" y="103.5">1</text>
<text x="210.2" y="106.1" transform="rotate(-90 210.2 106.1)">2</text>
<text x="97.5" y="111.8" transform="rotate(-90 97.5 111.8)">16</text>
<text x="87.6" y="119.1">11</text>
<text x="87.6" y="114">14</text>
<text x="105.4" y="114">15</text>
<text x="106" y="116.6">1</text>
<text x="106" y="119.1">2</text>
<text x="87.6" y="121.7">10</text>
<text x="106" y="121.7">3</text>
<text x="106" y="124.2">4</text>
<text x="87.6" y="126.7">12</text>
<text x="87.6" y="129.3">13</text>
<text x="106" y="126.7">5</text>
<text x="106" y="129.3">6</text>
<text x="106" y="131.8">7</text>
<text x="106" y="136.9">9</text>
<text x="97.5" y="141.6" transform="rotate(-90 97.5 141.6)">8</text>
<text x="122.9" y="160.7" transform="rotate(-90 122.9 160.7)">5</text>
<text x="125.5" y="161.3" transform="rotate(-90 125.5 161.3)">10</text>
<text x="128" y="160.7" transform="rotate(-90 128 160.7)">9</text>
<text x="130.6" y="160.7" transform="rotate(-90 130.6 160.7)">1</text>
<text x="133.1" y="160.7" transform="rotate(-90 133.1 160.7)">2</text>
<text x="135.6" y="160.7" transform="rotate(-90 135.6 160.7)">4</text>
<text x="138.2" y="160.7" transform="rotate(-90 138.2 160.7)">6</text>
<text x="140.7" y="160.7" transform="rotate(-90 140.7 160.7)">7</text>
<text x="122.9" y="173.4" transform="rotate(-90 122.9 173.4)">8</text>
<text x="125.5" y="173.4" transform="rotate(-90 125.5 173.4)">3</text>
<text x="126.4" y="181" transform="rotate(-90 126.4 181)">3</text>
<text x="119" y="186.1">1</text>
<text x="126.4" y="188.6" transform="rotate(-90 126.4 188.6)">2</text>
</g>
<g font-size="1.8" fill="#0f0f0f">
<text x="87.6" y="31.4">Ser_Data_S1</text>
<text x="158.7" y="31.4">Ser_Data_S2</text>
<text x="50.4" y="54.3">Ser_Data_S1</text>
<text x="121.5" y="54.3">Ser_Data_S2</text>
<text x="192.6" y="54.3">Ser_Data_S3</text>
<text x="74.9" y="114">Ser_Data_S3</text>
</g>
<g font-size="1.8" fill="#0000c2">
<text x="232.4" y="40.9">7</text>
<text x="234.7" y="40.9">Segment</text>
<text x="243.9" y="40.9">is</text>
<text x="246.6" y="40.9">connected</text>
<text x="232.4" y="42.9">to</text>
<text x="235.4" y="42.9">allow</text>
<text x="241.4" y="42.9">for</text>
<text x="245.2" y="42.9">easy</text>
<text x="250.5" y="42.9">psb</text>
<text x="254.9" y="42.9">routing</text>
</g>
<g font-size=".7" fill="#840000">
<text x="76.4" y="84" transform="rotate(-90 76.4 84)">D</text>
<text x="77.2" y="81.6" transform="rotate(-90 77.2 81.6)">E</text>
<text x="80.2" y="81.9" transform="rotate(-90 80.2 81.9)">F</text>
<text x="147.5" y="84" transform="rotate(-90 147.5 84)">D</text>
<text x="148.3" y="81.6" transform="rotate(-90 148.3 81.6)">E</text>
<text x="151.3" y="81.9" transform="rotate(-90 151.3 81.9)">F</text>
<text x="218.6" y="84" transform="rotate(-90 218.6 84)">D</text>
<text x="219.4" y="81.6" transform="rotate(-90 219.4 81.6)">E</text>
<text x="222.4" y="81.9" transform="rotate(-90 222.4 81.9)">F</text>
<text x="75.6" y="88" transform="rotate(-90 75.6 88)">DP</text>
<text x="77.2" y="86.5" transform="rotate(-90 77.2 86.5)">C</text>
<text x="79.4" y="84.2" transform="rotate(-90 79.4 84.2)">G</text>
<text x="80.2" y="86.8" transform="rotate(-90 80.2 86.8)">B</text>
<text x="81" y="84.4" transform="rotate(-90 81 84.4)">A</text>
<text x="146.7" y="88" transform="rotate(-90 146.7 88)">DP</text>
<text x="148.3" y="86.5" transform="rotate(-90 148.3 86.5)">C</text>
<text x="150.6" y="84.2" transform="rotate(-90 150.6 84.2)">G</text>
<text x="151.3" y="86.8" transform="rotate(-90 151.3 86.8)">B</text>
<text x="152.1" y="84.4" transform="rotate(-90 152.1 84.4)">A</text>
<text x="217.9" y="88" transform="rotate(-90 217.9 88)">DP</text>
<text x="219.4" y="86.5" transform="rotate(-90 219.4 86.5)">C</text>
<text x="221.7" y="84.2" transform="rotate(-90 221.7 84.2)">G</text>
<text x="222.4" y="86.8" transform="rotate(-90 222.4 86.8)">B</text>
<text x="223.2" y="84.4" transform="rotate(-90 223.2 84.4)">A</text>
<text x="134.8" y="166.5" transform="rotate(-90 134.8 166.5)">D</text>
<text x="135.6" y="164.2" transform="rotate(-90 135.6 164.2)">E</text>
<text x="137.9" y="166.8" transform="rotate(-90 137.9 166.8)">G</text>
<text x="138.6" y="164.4" transform="rotate(-90 138.6 164.4)">F</text>
<text x="139.4" y="167" transform="rotate(-90 139.4 167)">A</text>
<text x="134" y="170.6" transform="rotate(-90 134 170.6)">DP</text>
<text x="135.6" y="169" transform="rotate(-90 135.6 169)">C</text>
<text x="138.6" y="169.3" transform="rotate(-90 138.6 169.3)">B</text>
</g>
</svg>
